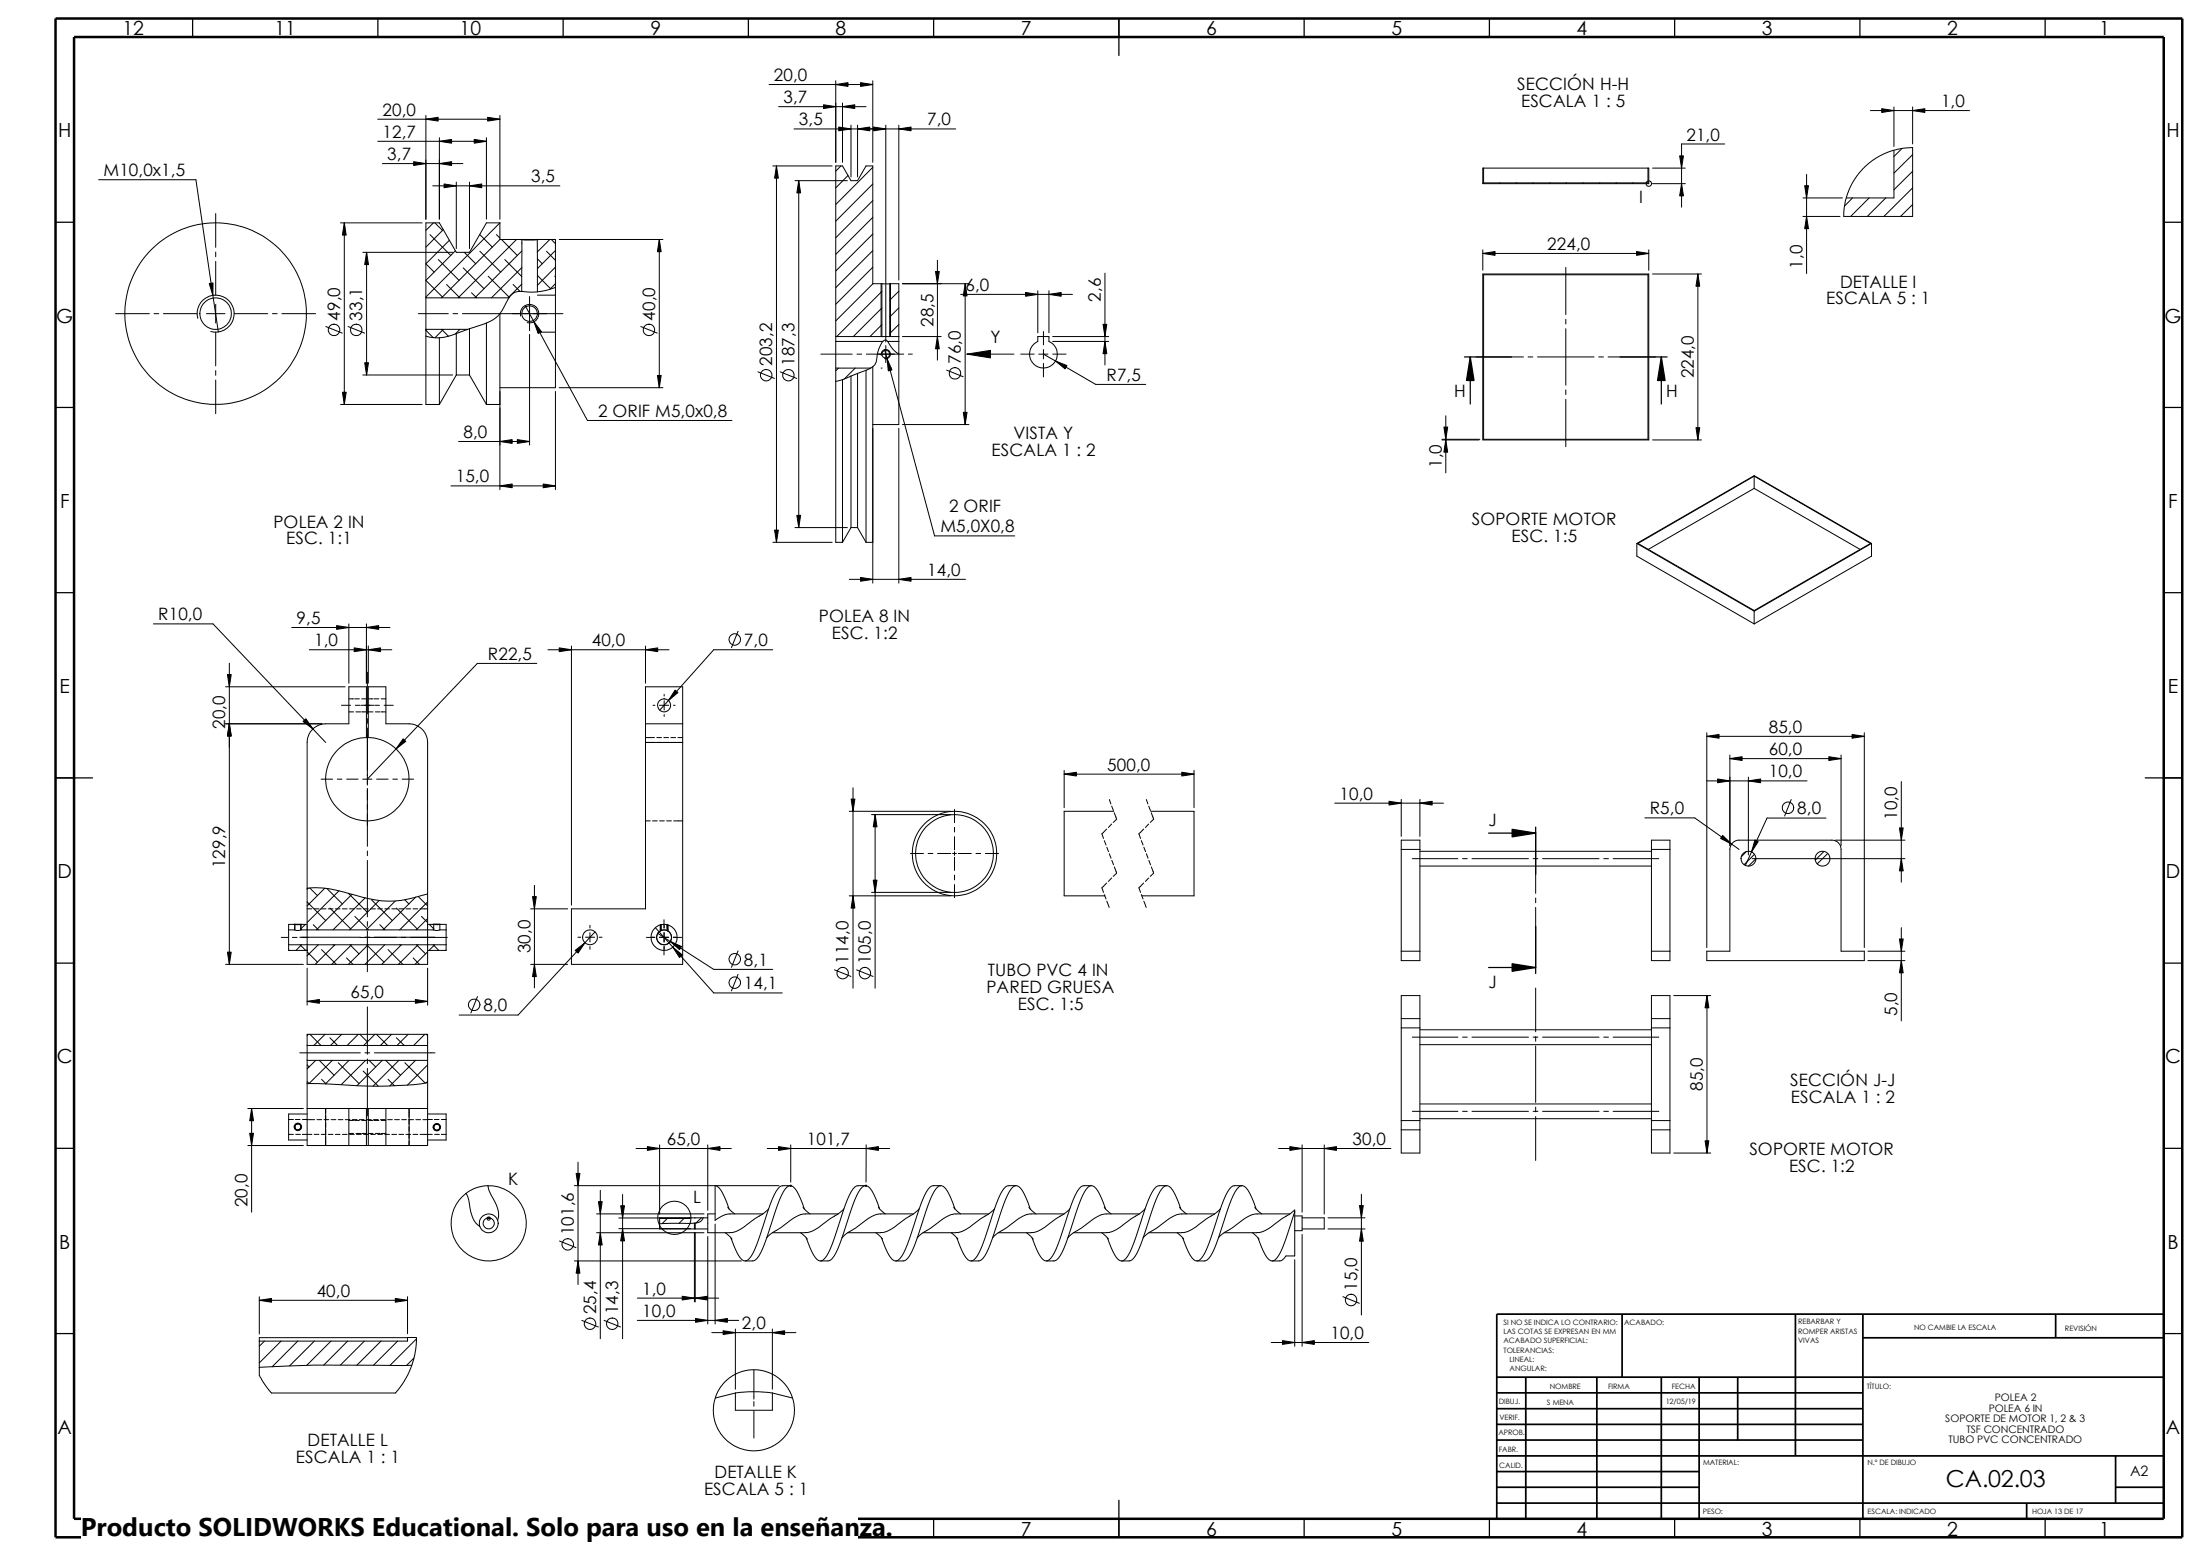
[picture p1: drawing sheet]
<svg xmlns="http://www.w3.org/2000/svg" width="594mm" height="420mm" viewBox="0 0 594 420" stroke-linecap="round" stroke-linejoin="round" font-family="sans-serif">
<g fill="none" stroke="#000" stroke-width=".34">
<path d="M52 5v5M102 5v5M152 5v5M202 5v5M252 5v5M302 5v10M352 5v5M402 5v5M452 5v5M501.9 5v5M551.9 5v5M15 60h5"/>
<path d="M583.9 60h5M395.2 96.4h12.7M396.8 96.4v12.7M437.2 96.4h12.7M448.4 96.4v12.7M15 110h5M583.9 110h5M15 160h5M583.9 160h5M15 210h10M579 210h9.9M401.7 224.9h12.7"/>
<path d="M414.4 223.3v12.7M15 260h5M414.4 250.1v12.7M583.9 260h5M401.7 261.2h12.7M15 310h5M583.9 310h5M15 360h5M583.9 360h5M52 410v5M102 410v5M152 410v5"/>
<path d="M202 410v5M252 410v5M302 405v10M352 410v5M402 410v5M452 410v5M501.9 410v5M551.9 410v5"/>
</g>
<g fill="none" stroke="#000" stroke-width=".47">
<path d="M437.8 354.7v17M484.5 354.7v38.3M502.8 354.7v55.3M554.8 354.7v6.4M583.9 354.7h-180v55.3M403.9 371.7h180M403.9 376h98.9M411.8 371.7v38.3M431 371.7v38.3M448.4 371.7v38.3M458.6 371.7v38.3M469 371.7v17"/>
<path d="M502.8 361.1h81.1M403.9 397.2h54.7M403.9 393h180M403.9 388.7h98.9M403.9 384.5h98.9M403.9 380.2h98.9M570.9 393v12.7M403.9 401.4h54.7M403.9 405.7h180M546.9 405.7v4.3M570.9 401.4h13"/>
</g>
<path d="M15 5h573.9v410h-573.9zM20 10h563.9v400h-563.9z" fill="none" stroke="#000" stroke-width=".68" stroke-linecap="butt"/>
<g fill="none" stroke="#000" stroke-width=".27">
<path d="M101.9 38.1h29.4M101.9 32.2h33M114.9 31.2v28M118.6 37.2v21.9M131.3 37.2v21.9M134.9 31.2v28M207.6 22.8h27.9M210.1 28.8h23.6M214.3 34.8h43.6M225.6 21.8v22M227.4 27.8v16M229.7 33.8v14"/>
<path d="M231.4 33.8v14M235.5 21.8v22M239.1 33.8v58.5M242.6 33.8v41.8M465.5 38.9h-11.7v17M504.8 29.8h26.7M511.1 28.9v10.6M516.2 28.9v10M26.6 48.5h26.3l6 41.1M58.2 57.7v9.1M103.2 44.2h21.7M116.8 50.2h34.3"/>
<path d="M123.1 49.1v18M126.7 49.1v18M208.6 44.8h16M209.5 44.8v101.6M214.5 48.8h14.2M215.6 48.8v93.6M226.9 44.8l-1.3 1.4M228.9 47.4l-3.3 3.3M235.5 45.2l-9.9 10M235.5 49.7l-9.9 10M235.5 54.1l-9.9 10.1M235.5 58.7l-9.9 10"/>
<path d="M400.2 45.4h44.8v4.2h-44.8zM400.4 45.4v4h44.4v-4M400.4 49.3l-.2 .2M404.8 49.4l-.2 .2M409.3 49.4l-.2 .2M413.8 49.4l-.2 .2M418.3 49.4l-.2 .2M422.8 49.4l-.2 .2M427.3 49.4l-.2 .2M431.8 49.4l-.3 .2M436.2 49.4l-.2 .2M440.7 49.4l-.2 .2"/>
<path d="M446 45.4h8.8M446 49.6h8.8M486.6 53.4h10.6M486.6 58.4h10M487.6 47.1v26.7M500 53.4l-2.2 2.2M502.7 45.6l2.9-2.5 3.2-1.7 3.4-1.1 4-.5v18.6h-18.6l.3-3.7 .7-2.5 1.6-3.3zM504.4 53.4l-5 5M508.9 53.4l-5 5M511.1 40.6v12.8h-12.8M513.3 40l-2.2 2.2M516.2 41.7l-5.1 5"/>
<path d="M516.2 46.2l-5.1 5M516.2 50.7l-7.8 7.7M516.2 55.2l-3.3 3.2M58.2 68v1.3M58.2 70.6v9.1M91.9 60.2h22M92.9 60.2v49M97.9 68.1h24.2M98.9 68.1v33.1M116 63.3l5.7 5.7M117 60.2l-2.1 2M117.3 60.2l2.1 2"/>
<path d="M118.3 70.1l5.6 5.6M119.6 62l-4.7 4.7M120.5 76.8l3.6 3.6M121.3 64.9l-6.4 6.3 2.3 2.2M122.9 67.7l-8 8 4.5 4.5M125 72.3l5.6 5.6M125.3 68.1l3.1 3.1M127.3 79l1.4 1.4M129.5 63.3l3.4 3.4M129.5 67.8l5.6 5.6M131.7 74.5l5.7 5.7M134 63.3l.9 1"/>
<path d="M134.9 60.2l-20 20M134.9 64.6l-15.7 15.8M134.9 60.2h-3.6l-4.6 7.9h-3.6l-4.5-7.9h-3.7v20.2M134.9 64.6h5.9M134.9 60.2v4.4M135.3 64.6l4.3 4.4M136.2 70.1l4.6 4.5M138.5 76.8l1.8 1.9M139.4 64.6l-15.7 15.8M140.4 64.6h5zM140.8 65.6v.1M140.8 76.7l-3.7 3.7"/>
<path d="M140.8 64.6h4.2M140.8 64.6v14.1M140.8 67.7l-12.7 12.7M140.8 72.2l-8.2 8.2M145 74.3l3.6 3.6M145 69.9l1.3 1.3M145 79.7h4.9M147.5 67.8l2.4 2.5M148.4 64.6l-3.4 3.4M148.8 64.6l1.1 1.2M149.7 74.5l.2 .3M149.9 77.6v27h-15"/>
<path d="M149.9 77.6a18 18 0 0 1-9.4 1.1l-1.1 .1-.9 .4a12.4 12.4 0 0 0-2.9 4.5l-.7 1M149.9 77.6v-13h-4.9v14.2M149.9 67.6l-4.9 4.9M149.9 72.1l-4.9 4.9M149.9 76.6l-1.5 1.5M150.9 64.6h28M177.9 64.6v40M235.5 63.2l-9.9 10M235.5 67.6l-9.9 10M235.5 72.1l-9.9 10M235.6 76.6l-10 10M237.8 76.6v14.2"/>
<path d="M238 76.6h2.1M238 78.7l-12.2 12.1M238 76.6h-2.5v-31.8h-1.8l-2.3 4h-1.7l-2.3-4h-1.8v47.4M238 76.6v14.2M240.1 76.6h2.5v15.6M240.1 76.6v14.2M240.3 76.6v14.2M242.6 78.6l-2.5 2.4M243.5 76.6h18M253 70.2v27M259.2 79.5h30.2M260.5 76.6v38"/>
<path d="M280.1 78.5v11.3M283.1 78.5v11.3M298.2 73.7v24.8M400.2 74h44.8v44.7h-44.8zM400.2 67.4v5.5M400.2 68.4h44.8M400.4 74.2h44.4v44.4h-44.4zM422.6 72.2v12.7M445 67.4v5.5M446 74h13.2M458.2 74v44.7M31.2 84.7h9.1"/>
<path d="M41.6 84.7h1.2M44.1 84.7h9.1M53.4 85.9a5 5 0 0 1 4.4-6.2 5 5 0 0 1 5.4 5.4 5 5 0 0 1-6.3 4.4M55.7 84.7h5M58.2 82.2v5M58.2 89.7v9.1M63.2 84.7h9.1M73.5 84.7h1.3M76.1 84.7h9.1M87.9 88.1l4.5 1.8M93.9 88.1l4.5 1.8M112.9 84.7h8.1"/>
<path d="M114.9 90.7v18.5h3.7M114.9 90.7l1.8 .4 1.9 .1M114.9 80.4v8.5M114.9 80.4h22.4M114.9 88.9h11.3M114.9 88.9v1.8M115.1 88.9l-.2 .3 2 1.9M118.6 91.2v18M119.2 88.9l1.8 1.9M119.6 88.9l-2.2 2.3M122.3 84.7h1.2M123.1 90v11.2"/>
<path d="M123.1 90l-2.2 .8-2.3 .4M124.1 88.9l-1.2 1.2M124.8 84.7h27.1M126.7 88.7v12.5M126.7 88.7l-3.6 1.3M131.3 87.2v22M131.3 87.2l-4.6 1.5M134.9 84.7l-1.7 1.5-1.9 1M134.9 84.7v24.5h-3.6M140.5 85.3a2.5 2.5 0 0 1 2.2-3.1 2.5 2.5 0 0 1 2.7 2.7 2.5 2.5 0 0 1-3.1 2.2M141.7 82.5l16.8 31h39M142.9 80.1v9.1"/>
<path d="M142.9 90.3v29.8M145 89.7h4.9M172.9 88.1l4.5 1.8M221.5 95.6h8.5M225.6 92.2v7.2M225.6 99.4h9.4M225.6 92.2h12.7M225.6 90.8h12.4M225.6 99.4v3.6M226.3 99.4l-.7 .7M230.8 99.4l-3 2.9M231.3 95.6h1.2"/>
<path d="M233.7 99.9v46.5M233.7 99.9l-2.3 .9M233.8 95.6h8.5M235.5 99v47.4h-1.8M235.5 99l-1.8 .9M237.8 99.4h.1M237.8 95.9a1.27 1.27 0 0 1 1.1-1.6 1.27 1.27 0 0 1 1.4 1.4 1.27 1.27 0 0 1-1.6 1.1M238 90.8h2.1M238 83.1l-7.7 7.7M238 87.6l-3.2 3.2M238.7 94.4l13.5 50.3h21.7M239.1 93.3v4.6"/>
<path d="M239.5 92.2h3.1M240.1 90.8h2.5M240.3 99.4h.1M242.6 95.6v19h-7.1M242.6 95.6a11.6 11.6 0 0 1-3.2-3.7l-.6-.1a2.01 2.01 0 0 0-1.1 1.3 12.3 12.3 0 0 0-1.2 4.6l-.4 .8-.6 .5M242.6 92.2v3.4M242.6 83.1l-2.5 2.5M242.6 87.6l-2.5 2.4M242.6 95.6h1.3M243.5 90.8h10.5M245.2 95.6h1M255.5 99.9l4.4 1.8"/>
<path d="M260.9 95.6h12.7M275.5 95.6h3.6M280.1 90.8h3v1.4a3.7 3.7 0 0 1 1.4 5.7 3.7 3.7 0 0 1-5.9 0 3.7 3.7 0 0 1 1.5-5.7zM280.3 95.6h2.5M281.6 89.5v3.6M281.6 94.4v2.5M281.6 98.1v3.6M281.6 95.6l14.1 8.2h13.5M284.1 92.2h15.1M284.1 90.8h15.1M284.1 95.6h3.6M398.4 96.4h12.7"/>
<path d="M412.4 96.4h1.3M415 96.4h15.2M422.6 86.2v1.3M422.6 88.7v15.3M431.5 96.4h1.2M434 96.4h12.8M58.2 100v1.3M58.2 102.6v9.1M91.9 109.2h22M97.9 101.2h24.2M123.1 101.2l-4.5 8M123.1 101.2h3.6"/>
<path d="M123.8 119.2h19.1M126.7 101.2l4.6 8M134.9 105.7v26.5M149.9 105.7v26.5M150.9 104.6h28M204.6 100.4l4.4 1.8M210.6 100.4l4.4 1.8M225.6 103v43.4h1.8M227.4 102.5v43.9M227.4 102.5l-1.8 .5M229.7 101.5v40.9M229.7 101.5l-2.3 1"/>
<path d="M231.4 100.8v41.6M231.4 100.8l-1.7 .7M235.5 115.6v41.8M242.6 115.6v41.8M243.5 114.6h18M389.2 118.7h10M389.2 118.6h10.2M390.2 112.2v15.4M422.6 105.2v1.3M422.6 107.8v12.8M446 118.7h13.2M121.7 131.1h28.2"/>
<path d="M473.4 128.5v3.3M473.4 131.8l28.6 16.5M473.4 131.8l-28.6 16.5M208.6 146.4h16M214.5 142.4h14.2M229.2 156.4h31.4M229.7 142.4l-2.3 4M229.7 142.4h1.7M231.4 142.4l2.3 4M441.7 146.7v3.4l31.7 18.3M441.7 146.7l31.7 18.3M441.7 146.7l31.7-18.3 31.7 18.3"/>
<path d="M442 146.7l31.4-18.2 31.4 18.2-31.4 18.1zM505.1 146.7l-31.7 18.3M505.1 146.7v3.4l-31.7 18.3M41.4 168.4h16.1l30.4 32M61.9 179v81.3M78.7 169.4h26.5M83.5 175.4h22.2M94.1 168.4v16M98.9 168.4v16M99.4 174.4v10M144.9 179.1h-16.1l-29.7 31.2M147.9 175.4h32.7"/>
<path d="M154.2 174.4v69.9M174.2 174.4v10M199.2 170.4l-1.8 4.4M208.5 175.4h-15.9l-14.5 16.3M473.4 165v3.4M60.9 195.4h26M60.9 185.4h32.2M92.2 190.4h2.4M94.1 188.6h1.3M94.1 192.2h1.3M95.7 188.6h1.3M95.9 190.4h1.3"/>
<path d="M96.1 192.2h1.2M97.4 190.4h3.5M97.6 188.6h1.3M97.6 192.2h1.3M99.1 181.4v11.3M99.1 194v1.2M99.1 196.5v15.4M99.4 188.6h1.3M99.4 192.2h1.3M101 188.6h1.2M101.1 190.4h1.3M101.3 192.2h1.3"/>
<path d="M102.9 188.6h1.2M102.9 192.2h1.2M103.7 190.4h2.4M174.2 195.4v5M174.2 195.4h10M174.2 195.4v-10h10v10M174.2 199.1h2.4M176.2 190.4h.5M177.2 199.1h1.3M178 190.4h2.5M179.2 199.1h1.2M179.2 187.4v.5"/>
<path d="M179.2 189.1v2.5M179.2 192.9v.5M181.1 199.1h1.2M181.7 190.4h.5M183 199.1h1.2M184.2 195.4v5M460.6 197.8v58M460.6 198.8h42.5M503.1 197.8v58M86.7 210.3h3M91 210.3h1.3M93.6 210.3h3"/>
<path d="M97.9 210.3h2.5M99.1 212.8v15.6M101.6 210.3h3.1M106 210.3h1.3M108.5 210.3h3.1M174.2 200.4v44.9h-20v15h30v-59.9M174.2 200.4h10M229.2 219h27.4M230.2 212.6v54.1M235.2 219.9h21.4M236.2 219.9v46.8M257.6 218.5v3.5"/>
<path d="M287.2 207.9v10.1M287.2 209h35M299.4 215.8l.4 1.2M300 217.6l.5 1.2M300.6 219h-13.4v22.8h11M300.7 219.4l.6 1.7M309.4 215.8l.4 1.2M310 217.6l.5 1.2M310.6 219h11.6v22.8h-14M310.7 219.4l.6 1.7M322.2 207.9v10.1M360.2 216.8h29.4"/>
<path d="M378.2 215.8v10M383.2 215.8v10M460.5 210.8h27.2M466.9 203.8v24.5M466.9 204.8h30M471.8 209.8v21M483.4 215.8l-1.8 4.5M496.9 203.8v24.5M513.1 210.9v27.2M82.9 239.8a25.4 25.4 0 0 1 11.4 1.4 30.5 30.5 0 0 0 15.7 1.5l5.4-1.4M83.2 239.7l-.3 .3M83.6 239.7l2.1 2.1"/>
<path d="M87.7 239.7l-4.8 4.8M88.2 239.8l4.2 4.2M99.1 229.7v1.3M99.1 232.2v15.3M144.2 239v27.7M174.2 221.6h1.3M176.1 221.6h1.3M178 221.6h1.3M179.9 221.6h1.3M181.8 221.6h2.4M245.7 230.4h3.5M250.5 230.4h1.3"/>
<path d="M253 230.4h3.6M257.1 230.4h1M257.6 223.3v1.3M257.6 225.8v3.6M257.6 229.9v1M257.6 231.4v3.6M257.6 236.2v1.3M257.6 238.8v3.5M258.6 230.4h3.5M263.4 230.4h1.3M265.9 230.4h3.6M297.4 225.1l.4 1.2"/>
<path d="M297.4 239.7l.4 1.2M298 226.9l.5 1.2M298.7 223.8l-1.4 1.3M298.7 238.3l-1.4 1.3M298.7 228.7l.5 1.2M299.4 230.5l.4 1.1M300 222.4l-.9 1M300 237l-.9 .9M300.1 232.2l.4 1.2M300.7 234l.6 1.6M301.4 221.1l-1 .9M301.4 235.7l-1 .9"/>
<path d="M307.4 225.1l.4 1.2M307.4 239.7l.4 1.2M308 226.9l.5 1.2M308.7 223.8l-1.4 1.3M308.7 238.3l-1.4 1.3M308.7 228.7l.5 1.2M309.4 230.5l.4 1.1M310 222.4l-.9 1M310 237l-.9 .9M310 232.2l.5 1.2M310.7 234l.6 1.6M311.4 221.1l-1 .9"/>
<path d="M311.4 235.7l-1 .9M378.2 229.3v-2.5h5v2.5M378.2 229.3v30h5v-30M378.2 229.3h5M381.2 231.8h12.2M383.2 233.8h62.5M383.2 229.8h62.5M394.7 231.8h1.3M397.3 231.8h15.2M413.8 231.8h1.2M414.4 224.8v16.3M416.3 231.8h15.2"/>
<path d="M432.8 231.8h1.3M435.4 231.8h12.3M443.9 220.8h13.5l11.9 8.5M445.7 229.3v-2.5h5v2.5M445.7 229.3v30h5v-30M445.7 229.3h5M467.5 227.6l.5-.4 1-.4h25.4a2.44 2.44 0 0 1 2.5 2.5v27.5h6.2v2.5h-42.5v-2.5h6.3v-27.5l.2-1.1zM471.3 229.8l-1.4 1.5M472.9 231.8h41.2M473.5 230.6l-2.8 2.8M473.9 231.8l-2 2M492.3 229.8l-2.4 2.4"/>
<path d="M492.8 220.8h-15.9l-5.9 12.8M493.3 230.4l-2.9 2.8M495.3 226.8h18.8M75.9 253h1.7M77.9 251v4M77.9 256.4l.1 .1M77.9 251h1.6M77.9 255h42.5M77.9 255v1.5h5M78.9 253h1.3M79.4 249.5h2zM79.5 251l.6 .2 1.1-.2"/>
<path d="M79.5 249.5v1.5M79.6 249.5h1.6M79.6 249.5l-.1 1.5M79.6 249.5h-1.7v1.5M80.9 253h39.8M81 255l1.5 1.5M81.2 249.5h1.7v-49.1a5.1 5.1 0 0 1 5-5h6.2v-10h4.8v13.7a11.2 11.2 0 0 0-9.5 16.8 11.2 11.2 0 0 0 19.3 .6 11.2 11.2 0 0 0-8.5-17.4h-.8v-13.7h4.7v10h6.3a5.1 5.1 0 0 1 5 5v50.4M81.2 249.5v1.5M81.2 250.8l.2 .2M81.2 251h35.9M81.4 255l-1.5 1.5M82.4 249.5l-1.2 1.2"/>
<path d="M82.9 249.7v5.3M82.9 245.3h1.3M82.9 243.5l5 5M82.9 256.9l2.8 2.8M84.5 249.6l1.4 1.4M84.8 245.3h1.3M85.9 255l-3 3M86.7 245.3h1.3M86.8 256.3l4 4M88.6 245.3h1.3M89 245.1l5.7 5.6M90 255l.2 .2"/>
<path d="M90.4 255l-5.4 5.3M90.5 245.3h1.3M91.5 240.5l-8.6 8.5M92.4 245.3h1.3M93.5 258.6l1.7 1.7M94 241.1l5.1 5.2M94.3 245.3h1.3M94.4 255l2.5 2.5M94.9 255l-5.4 5.3M95 241.4l-9.6 9.6M95.8 247.4l3.6 3.6M96.2 245.3h1.3"/>
<path d="M98.1 245.3h1.3M98.6 242.4l-8.7 8.6M98.9 255l4.7 4.7M99.1 248.8v1.2M99.1 251.3v11M99.4 255l-5.4 5.3M100 245.3h1.3M100.2 242.9l5.7 5.6M101.9 245.3h1.3M102.3 243.1l-7.9 7.9M102.5 249.6l1.4 1.4M103.8 245.3h1.3"/>
<path d="M103.8 255l-5.3 5.3M104.7 256.3l4 4M105.7 245.3h1.3M106.7 243.2l-7.9 7.8M107 245.1l5.6 5.6M107.7 245.3h1.2M107.9 255l.2 .2M108.3 255l-5.3 5.3M109.2 242.9l1.2 1.1M109.6 245.3h1.2M111.5 245.3h1.2M111.5 258.6l1.7 1.7"/>
<path d="M112.2 242.1l-8.8 8.9M112.4 255l2.5 2.5M112.8 255l-5.3 5.3M112.9 242l2.5 2.5M113.4 245.3h2M113.7 247.4l1.7 1.6M115.4 251v5.3M115.4 243.5l-7.5 7.5M115.4 247.9l-3 3.1M115.4 256.9l-3.4 3.4M115.4 249.5h1.7M115.9 249.5l1.2 1.2"/>
<path d="M116.9 249.5h2zM116.9 255l1.5 1.5M117.1 251l.5 .2 1.1-.2M117.1 249.5v1.5M117.1 249.5h1.6M117.1 250.8l-.3 .2M117.3 255l-1.5 1.5M118.7 249.5v1.5M118.7 251h1.7M118.7 249.5h1.7v1.5M120.4 251v4M120.4 255v1.5h-5v3.8h-32.5v-5"/>
<path d="M120.4 256.4l-.1 .1M143.2 245.3h10M156 253h.7M158 253h2.5M159.2 249.8v.7M159.2 251.8v2.5M159.2 255.5v.7M160.6 251.5l-20.8 22.5h-15.9M161.7 253h.8M176.7 253h-2.2M176.9 250.4l15.7 17.6h18.5M177.5 251.9l15.1 9.8h15.9"/>
<path d="M178 253h2.5M178.2 249.6v1.7M178.3 249.6v1.6M178.4 249.6v1.6M179.2 248.2v2.3M179.2 251.8v2.5M179.2 255.5v2.3M179.2 249.8v.7M179.2 255.5v.7M180 249.6l.1 1.6zM180.2 249.6v1.6M180.3 249.7v1.6"/>
<path d="M181.7 253h2.3M199.2 256.7l-1.8 4.4M229.2 241.8h27.4M235.2 240.9h21.4M298 241.5l.5 1.2M298.7 243.2l.6 1.7M308 241.5l.5 1.2M308.7 243.2l.6 1.7M378.2 256.8h5M414.4 242.4v1.3M414.4 244.9v16.4M445.7 256.8h5"/>
<path d="M504.1 259.3h10M504.1 256.8h10M513.1 250.4v25.1M60.9 260.3h21M82.9 261.3v10M82.9 270.3h32.5M83.2 279.2l-.3 .3M83.7 279.2l2.9 3M87.7 279.2l-3 3M92.2 279.2l-3 3M96.7 279.2l-3 3M97.1 279.2l2 2"/>
<path d="M99.1 271.8v12.8M101.2 279.2l-3 3M101.6 279.2l3 3M105.7 279.2l-3 3M110.2 279.2l-3.1 3M114.6 279.2l-3 3M115.1 279.2l.3 .3M115.4 261.3v10M128.9 269l-1.8 4.4M143.2 260.3h10M199.2 263l-1.8 4.5M225.2 261.8l4.5 1.8"/>
<path d="M231.2 261.8l4.4 1.8M378.2 275v2.5M378.2 275v-6.3h5v6.3M378.2 277.5v25M378.2 277.5h5M378.2 275h5M381.2 280h12.2M383.2 275v2.5M383.2 277.5v25M383.2 278h62.5M394.7 280h1.3M397.3 280h15.2"/>
<path d="M413.8 280h1.2M414.4 266.7v11.8M414.4 279.8v1.3M416.3 280h15.2M432.8 280h1.3M435.4 280h12.3M445.7 275v2.5M445.7 275v-6.3h5v6.3M445.7 277.5v25M445.7 277.5h5M445.7 275h5M450.7 275v2.5"/>
<path d="M450.7 277.5v25M451.7 268.7h10M460.7 268.7v42.5M66.9 299.2h15M67.9 299.2v28M80.9 284.2h16.3M82.9 286.2v23h5M82.9 299.2h5M82.9 282.2v4M82.9 282.2v-3h32.5v3M82.9 291.9l.5 .6M82.9 287.4l.5 .6"/>
<path d="M82.9 286.2h32.5M82.9 282.2h32.5M85.2 286.2l-2.3 2.3M86.1 286.2l4.1 4M86.8 291.3l1.2 1.3M87.9 299.2v10M87.9 299.2h22.5M89 280.1l2.1 2.1M89.7 286.2l-6.3 6.3M91.3 286.9l5.6 5.6M94.1 299.2v10M94.2 286.2l-6.4 6.4"/>
<path d="M98 289.1l4.1 4.1M98.5 284.2h1.3M98.7 286.2l-6.6 6.6M98.9 299.2v10M99.1 285.8v1.3M99.1 288.4v12.8M99.4 299.2v10M99.6 286.2l1.8 1.8M101 284.2h16.4M103.2 286.2l-6.9 6.9M104.1 286.2l4 4M104.1 299.2v10"/>
<path d="M104.7 291.3l1.8 1.8M107 280.1l2.1 2.1M107.7 286.2l-7 7M109.3 286.9l5.5 5.5M110.4 299.2h5M110.4 299.2v10M112.1 286.2l-6.9 6.9M115.4 286.2v23h-5M115.4 292.2a107.1 107.1 0 0 1-25.1 .5l-7.4-.2M115.4 282.2v4M115.4 287.4l-5.5 5.5M115.4 291.9l-.4 .4"/>
<path d="M381.2 300h12.2M383.2 282h62.5M383.2 298h62.5M394.7 300h1.3M397.3 300h15.2M413.8 300h1.2M414.4 282.3v15.3M414.4 298.8v1.3M416.3 300h15.2M432.8 300h1.3M435.4 300h12.3M66.9 309.2h15"/>
<path d="M77.9 306.2h1.3M77.9 302.2h1.3M79.5 304.2h.1M79.6 304.2l.2 .5 .5 .3M79.7 302.2h1.3M79.8 306.2h1.3M80.4 303.4l-.7 .3-.1 .5M80.4 303.4l.5 .2 .3 .6M81.2 304.2l-.3 .6-.5 .2M81.2 304.2h.1M81.6 306.2h2.6M81.6 302.2h3.3"/>
<path d="M82.9 300.7h-5v7h5M84.8 306.2h1.3M85.6 302.2h1.2M86.7 306.2h1.3M87.5 302.2h1.2M87.9 309.2h22.5M88.6 306.2h1.3M89.4 302.2h1.2M90.5 306.2h1.3M91.3 302.2h1.2M92.4 306.2h1.3M93.2 302.2h1.2"/>
<path d="M94.1 302.4h1.3M94.1 305.9h1.3M94.3 306.2h1.3M95.1 302.2h1.3M95.7 302.4h1.3M96.1 305.9h1.2M96.2 306.2h1.3M97 302.2h1.3M97.6 302.4h1.3M97.6 305.9h1.3M98.1 306.2h1.3M98.9 302.2h1.3"/>
<path d="M99.4 302.4h1.3M99.4 305.9h1.3M100 306.2h1.3M100.8 302.2h1.3M101 302.4h1.2M101.3 305.9h1.3M101.9 306.2h1.3M102.7 302.2h1.3M102.9 302.4h1.2M102.9 305.9h1.2M103.8 306.2h1.3M104.6 302.2h1.3"/>
<path d="M105.7 306.2h1.3M106.5 302.2h1.3M107.7 306.2h1.2M108.4 302.2h1.3M109.6 306.2h1.2M110.3 302.2h1.3M111.5 306.2h1.2M112.2 302.2h1.3M113.4 306.2h3.3M115.4 300.7h5v7h-5M116.7 302.2h-2.6M117.1 304.3a.8 .8 0 0 0 .5 .7 .8 .8 0 0 0 .8-.2l.3-.5"/>
<path d="M117.2 302.2h1.3M117.3 306.2h1.3M117.9 303.4l-.5 .2-.3 .6M117.9 303.4l.5 .2 .3 .7M118.7 304.3h.1M119.1 306.2h1.3M119.1 302.2h1.3M156 313.7v33M171.7 310h25.7M178 309v18.7M191 309v17.7M207.1 310h33"/>
<path d="M213.3 319.9l.3 .3M213.4 309v10.1M213.4 319.9v.3M213.5 319.9l-.3 .3M233.6 319.9l.3 .3M233.7 319.9v.3M233.8 309l-.1 10.1M233.8 319.9l-.2 .3M345.1 310h30.3M351.4 309v18.2M357.4 309v18.7M378.2 302.5v2.5"/>
<path d="M378.2 305v6.2h5v-6.2M378.2 302.5h5M378.2 305h5M383.2 302.5v2.5M383.2 302h62.5M414.4 301.4v11.8M445.7 302.5v2.5M445.7 305v6.2h5v-6.2M445.7 302.5h5M445.7 305h5M450.7 302.5v2.5M451.7 311.2h10"/>
<path d="M125.8 322.1l.5 1 .4 1.7a8.2 8.2 0 0 0 2.7 6.2h.1M125.8 322.1a9.8 9.8 0 0 1 5.9-2.1 16 16 0 0 0 2.2 5.2 5.1 5.1 0 0 1 .4 4.2M131.7 328.7a1.49 1.49 0 0 0-1.1 2.3 1.49 1.49 0 0 0 2.5 0 1.49 1.49 0 0 0-1-2.3M131.7 328.7h.4M131.7 320.1a10.1 10.1 0 0 1 9.9 13.1 10.1 10.1 0 0 1-15.6 5.3 10.1 10.1 0 0 1-.2-16.4M131.7 328.7v.2h.4v-.2M151 335l4.4 1.8M155 320h55.2M161 327.7h29M161 332.7h29M162 321.3v40.1M167 331.6h19.4"/>
<path d="M167 328.8h19.4M168 322.4v39M180.1 328.9l-1.4 1.4M184.6 328.9l-1.3 1.3M186 328.7v.2h-8M187.4 330.2v1.5h-9.4v-1.4M187.4 330.2l-9.4 .1M187.4 328.7h-9.4v1.6M187.4 331.6h.2M187.4 328.8h.2M187.4 330.2h.2M187.4 332.7v18.7"/>
<path d="M187.6 330.2v1.5h3.4M187.6 328.7h3.4M187.6 332.7v18.7M189.3 328.7l-1.5 1.4M189.8 328.7a2.16 2.16 0 0 1-2.2 1.5M191 333.8v23.6M193 327.7h-2v5h6M193 330.4v27M195.7 332.7l1.4 1.1 .4 .7M196.4 325.8l1.9 1.9M196.7 326.3l-1-2.9a5.7 5.7 0 0 0-2.6-3.4l-.1 9.4a7.2 7.2 0 0 1 4-1.7M197 327.7h8.9"/>
<path d="M204.9 328.3l-3.2 2.2a8.1 8.1 0 0 1-4.7 2.2M207.4 326.3l-1.7 1.5-.8 .5M208.4 332.7h8.9M211.2 320.1a2.26 2.26 0 0 0-1.8 1.6 128.6 128.6 0 0 0-5.1 14l-.5 1.3a5.8 5.8 0 0 1-2.5 3.4 2.35 2.35 0 0 1-2.1-1.7l-1.9-4.6M211.2 320h2.4M216 332.7l1.4 1.1 .4 .7M216.7 325.8l1.9 1.9M217 326.3l-1-2.9a5.7 5.7 0 0 0-2.6-3.4 2.35 2.35 0 0 0-2 1.7 128.6 128.6 0 0 0-5.1 14l-.5 1.3a5.8 5.8 0 0 1-2.5 3.4l-.2-.1M217.3 327.7a8.2 8.2 0 0 0-4.9 2.4l-1.7 1.3a12.1 12.1 0 0 0-3.8 2.7M217.3 327.7h8.9M225.2 328.3l-3.2 2.2a8.1 8.1 0 0 1-4.7 2.2M227.8 326.3l-1.7 1.5-.9 .5"/>
<path d="M228.8 332.7h8.8M231.6 320.1a2.26 2.26 0 0 0-1.9 1.6 128.6 128.6 0 0 0-5.1 14l-.5 1.3a5.8 5.8 0 0 1-2.5 3.4 2.35 2.35 0 0 1-2.1-1.7l-1.9-4.6M231.6 320h2.3M236.3 332.7l1.9 1.8M237.1 325.8l1.8 1.9M237.4 326.3l-1.1-2.9a5.7 5.7 0 0 0-2.5-3.4 2.35 2.35 0 0 0-2.1 1.7 128.6 128.6 0 0 0-5 14l-.6 1.3a5.8 5.8 0 0 1-2.5 3.4l-.2-.1M237.7 327.7a8.2 8.2 0 0 0-5 2.4l-1.7 1.3a12.1 12.1 0 0 0-3.8 2.7M237.7 327.7h8.8M245.5 328.3l-3.1 2.2a8.1 8.1 0 0 1-4.8 2.2M248.1 326.3l-1.7 1.5-.9 .5M249.1 332.7h8.8M251.9 320.1a2.26 2.26 0 0 0-1.9 1.6 128.6 128.6 0 0 0-5.1 14l-.5 1.3a5.8 5.8 0 0 1-2.5 3.4 2.35 2.35 0 0 1-2-1.7l-2-4.6"/>
<path d="M251.9 320h2M256.7 332.7l1.8 1.8M257.4 325.8l1.8 1.9M257.7 326.3l-1.1-2.9a5.7 5.7 0 0 0-2.5-3.4 2.35 2.35 0 0 0-2 1.7 128.6 128.6 0 0 0-5.1 14l-.5 1.3a5.8 5.8 0 0 1-2.6 3.4l-.1-.1M258 327.7a8.2 8.2 0 0 0-4.9 2.4l-1.8 1.3a12.1 12.1 0 0 0-3.8 2.7M258 327.7h8.8M265.9 328.3l-3.2 2.2a8.1 8.1 0 0 1-4.8 2.2M268.4 326.3l-1.7 1.5-.9 .5M269.4 332.7h8.9M272.2 320.1a2.26 2.26 0 0 0-1.9 1.6 128.6 128.6 0 0 0-5 14l-.5 1.3a5.8 5.8 0 0 1-2.6 3.4 2.35 2.35 0 0 1-2-1.7l-2-4.6M272.2 320h2M277 332.7l1.8 1.8"/>
<path d="M277.7 325.8l1.9 1.9M278 326.3l-1.1-2.9a5.7 5.7 0 0 0-2.5-3.4 2.35 2.35 0 0 0-2 1.7 128.6 128.6 0 0 0-5.1 14l-.5 1.3a5.8 5.8 0 0 1-2.6 3.4l-.1-.1M278.3 327.7a8.2 8.2 0 0 0-4.9 2.4l-1.8 1.3a12.1 12.1 0 0 0-3.8 2.7M278.3 327.7h8.8M286.2 328.3l-3.2 2.2a8.1 8.1 0 0 1-4.7 2.2M288.7 326.3l-1.7 1.5-.9 .5M289.7 332.7h8.9M292.5 320.1a2.26 2.26 0 0 0-1.8 1.6 128.6 128.6 0 0 0-5.1 14l-.5 1.3a5.8 5.8 0 0 1-2.6 3.4 2.35 2.35 0 0 1-2-1.7l-1.9-4.6M292.5 320h2.1M297.3 332.7l1.8 1.8M298 325.8l1.9 1.9M298.3 326.3l-1-2.9a5.7 5.7 0 0 0-2.6-3.4 2.35 2.35 0 0 0-2 1.7 128.6 128.6 0 0 0-5.1 14l-.5 1.3a5.8 5.8 0 0 1-2.5 3.4l-.2-.1"/>
<path d="M298.6 327.7a8.2 8.2 0 0 0-4.9 2.4l-1.8 1.3a12.1 12.1 0 0 0-3.7 2.7M298.6 327.7h8.9M306.5 328.3l-3.2 2.2a8.1 8.1 0 0 1-4.7 2.2M309 326.3l-1.7 1.5-.8 .5M310 332.7h8.9M312.8 320.1a2.26 2.26 0 0 0-1.8 1.6 128.6 128.6 0 0 0-5.1 14l-.5 1.3a5.8 5.8 0 0 1-2.5 3.4 2.35 2.35 0 0 1-2.1-1.7l-1.9-4.6M312.8 320h2.1M317.6 332.7l1.8 1.8M318.3 325.8l1.9 1.9M318.6 326.3l-1-2.9a5.7 5.7 0 0 0-2.6-3.4 2.35 2.35 0 0 0-2 1.7 128.6 128.6 0 0 0-5.1 14l-.5 1.3a5.8 5.8 0 0 1-2.5 3.4l-.2-.1M318.9 327.7a8.2 8.2 0 0 0-4.9 2.4l-1.7 1.3a12.1 12.1 0 0 0-3.8 2.7M318.9 327.7h8.9"/>
<path d="M326.8 328.3l-3.2 2.2a8.1 8.1 0 0 1-4.7 2.2M329.4 326.3l-1.7 1.5-.9 .5M330.4 332.7h8.8M333.2 320.1a2.26 2.26 0 0 0-1.9 1.6 128.6 128.6 0 0 0-5.1 14l-.5 1.3a5.8 5.8 0 0 1-2.5 3.4 2.35 2.35 0 0 1-2.1-1.7l-1.9-4.6M333.2 320h2M337.9 332.7l1.9 1.8M338.7 325.8l1.8 1.9M339 326.3l-1.1-2.9a5.7 5.7 0 0 0-2.5-3.4 2.35 2.35 0 0 0-2.1 1.7 128.6 128.6 0 0 0-5 14l-.6 1.3a5.8 5.8 0 0 1-2.5 3.4l-.2-.1M339.3 327.7a8.2 8.2 0 0 0-5 2.4l-1.7 1.3a12.1 12.1 0 0 0-3.8 2.7M339.3 327.7h8.8M347.1 328.3l-3.1 2.2a8.1 8.1 0 0 1-4.8 2.2M349.4 326.6l-1.4 1.2-.9 .5"/>
<path d="M349.4 327.1v11.9h-2.4a1.9 1.9 0 0 1-1.6 1.3M349.4 327.1l-.3 1a59.7 59.7 0 0 1-4.1 10.9 1.71 1.71 0 0 1-2.5 1 16 16 0 0 1-3-5.9M349.4 326.6v.5M349.4 328.2h2v4h-2M351.4 328.7h6v3h-6M351.4 333.2v30.2M358.4 328.7h10M358.4 331.7h10M367.4 322.4v32.6M70 350v10.1M70 351h40M110 350v10"/>
<path d="M155 340.4h45.1M157 356.4l4.5 1.8M163 356.4l4.5 1.8M172 350.4h22M172 356.4h27.3M192.1 359.7h22.7M198.5 358.7v16.3M201.1 340.4h2M208.4 358.7v16.3M221.4 340.4h2M241.7 340.4h2.1M262 340.4h2.1"/>
<path d="M282.4 340.4h2M302.7 340.4h2M323 340.4h2M343.3 340.4h2.1M349.4 340v23.4M362.4 350l4.5 1.8M70 361.1h42.4v1.1l-.4 3.3-1.1 3.8-1.8 3.6-2.4 3.1h-33.4l-1.7-2-1.6-2.8zM71.4 362l-1.4 1.4M75.9 362l-5.9 5.9M80.3 362l-6.9 6.9M84.8 362l-6.7 6.7M89.3 362l-6.5 6.5"/>
<path d="M93.8 362l-6.4 6.5M98.3 362l-6.4 6.5M102.8 362l-6.5 6.5M107.3 362l-6.5 6.5M110 361v1h-40M111.1 368.5l-2.1 .1a435.7 435.7 0 0 0-39 .5M111.7 366.6l-1.9 1.9M112.4 361.4l-7.1 7.1M198.5 376a37 37 0 0 1 9.9 0M198.5 376l-5.5 1.4M198.5 376v4.7h9.9v-4.7M203.5 369.7v8"/>
<path d="M203.5 378.3v1.3M208.4 376l5.5 1.4M343.1 362.4h26.3M203.5 380.8v7.4"/>
<circle cx="445" cy="49.6" r=".74"/>
<circle cx="58.2" cy="84.7" r="24.5"/>
<circle cx="58.2" cy="84.7" r="4.3"/>
<circle cx="90.1" cy="89" r="1.55"/>
<circle cx="96.1" cy="89.1" r="1.56"/>
<circle cx="142.9" cy="84.6" r="2.1"/>
<circle cx="175.1" cy="89.1" r="1.56"/>
<circle cx="239.1" cy="95.6" r="1.04"/>
<circle cx="206.8" cy="101.3" r="1.55"/>
<circle cx="212.8" cy="101.3" r="1.56"/>
<circle cx="257.7" cy="100.8" r="1.56"/>
<circle cx="198.3" cy="172.6" r="1.55"/>
<circle cx="179.2" cy="190.4" r="1.74"/>
<circle cx="482.5" cy="218" r="1.55"/>
<circle cx="257.6" cy="230.4" r="10.5"/>
<circle cx="257.6" cy="230.4" r="11.4"/>
<circle cx="471.9" cy="231.8" r="2"/>
<circle cx="491.9" cy="231.8" r="1.99"/>
<circle cx="159.2" cy="253" r="2"/>
<circle cx="179.2" cy="253" r="3.5"/>
<circle cx="179.2" cy="253" r="2.02"/>
<circle cx="179.2" cy="253" r="2.01"/>
<circle cx="198.3" cy="258.9" r="1.56"/>
<circle cx="128" cy="271.2" r="1.57"/>
<circle cx="198.3" cy="265.2" r="1.55"/>
<circle cx="227.4" cy="262.7" r="1.56"/>
<circle cx="233.4" cy="262.7" r="1.56"/>
<circle cx="80.4" cy="304.2" r="1.01"/>
<circle cx="80.4" cy="304.2" r=".83"/>
<circle cx="117.9" cy="304.2" r="1"/>
<circle cx="117.9" cy="304.3" r=".83"/>
<circle cx="131.9" cy="328.9" r=".44"/>
<circle cx="131.9" cy="330.2" r="2.54"/>
<circle cx="153.2" cy="335.9" r="1.55"/>
<circle cx="182" cy="328.7" r="4.5"/>
<circle cx="159.2" cy="357.3" r="1.55"/>
<circle cx="165.2" cy="357.3" r="1.56"/>
<circle cx="364.6" cy="350.9" r="1.56"/>
<circle cx="203.5" cy="380.7" r="11"/>
</g>
<g fill="#000" stroke="#000" stroke-width=".27">
<path d="M114.9 32.2l3.3-.5v1zM118.6 38.1l3.3-.5v1.1zM128 37.6l3.3 .5-3.3 .6zM131.6 31.7l3.3 .5-3.3 .5zM222.2 28.3l3.4 .5-3.4 .5zM225.6 22.8l3.3-.5v1zM227.4 28.8l3.3-.5v1zM226.4 34.3l3.3 .5-3.3 .5zM231.4 34.8l3.3-.5v1zM232.2 22.3l3.3 .5-3.3 .5zM235.8 34.3l3.3 .5-3.3 .5zM242.6 34.8l3.3-.5v1z"/>
<path d="M507.8 29.3l3.3 .5-3.3 .6zM516.2 29.8l3.3-.5v1.1zM111.6 43.6l3.3 .6-3.3 .5zM118.6 44.2l3.3-.6v1.1zM119.8 49.7l3.3 .5-3.3 .5zM126.7 50.2l3.3-.5v1zM209.5 44.8l.6 3.3h-1.1zM215.6 48.8l.5 3.3h-1zM453.8 49.6l.5 3.3h-1zM453.3 42.1h1l-.5 3.3zM487.6 58.4l.5 3.3h-1.1zM487 50.1h1.1l-.5 3.3z"/>
<path d="M56.5 76.5l1-.1-.1 3.3zM92.9 60.2l.5 3.3h-1zM98.9 68.1l.5 3.3h-1zM177.9 64.6l.5 3.3h-1zM252.5 73.3h1l-.5 3.3zM260.5 76.6l.5 3.3h-1zM276.8 79l3.3 .5-3.3 .5zM283.1 79.5l3.3-.5v1zM400.2 68.4l3.3-.5v1zM441.7 67.9l3.3 .5-3.3 .5zM458.2 74l.5 3.3h-1zM144.1 86.9l2 2.6-.9 .5z"/>
<path d="M239.4 96.8l1.3 3.1-1 .2zM253 90.8l.5 3.3h-1zM260.9 95.6l6.4-1v2zM284.9 97.5l3.1 1.2-.6 .9zM298.2 92.2l.5 3.3h-1zM297.7 87.5h1l-.5 3.3zM92.4 105.9h1l-.5 3.3zM98.4 97.9h1l-.5 3.3zM134.9 119.2l3.3-.5v1zM139.6 118.7l3.3 .5-3.3 .5zM177.4 101.3h1l-.5 3.3zM260 111.3h1l-.5 3.3z"/>
<path d="M390.2 118.7l.5 3.3h-1zM389.7 115.3h1l-.5 3.3zM457.7 115.4h1l-.5 3.3zM134.9 131.1l3.3-.5v1.1zM146.6 130.6l3.3 .5-3.3 .6zM209 143.1h1.1l-.6 3.3zM215.1 139.1h1l-.5 3.3zM232.2 155.9l3.3 .5-3.3 .5zM242.6 156.4l3.3-.5v1zM90.8 168.9l3.3 .5-3.3 .5zM98.9 169.4l3.3-.5v1zM95.6 174.9l3.3 .5-3.3 .5z"/>
<path d="M99.4 175.4l3.3-.5v1zM150.9 174.9l3.3 .5-3.3 .5zM174.2 175.4l3.3-.5v1zM61.4 182.1h1l-.5 3.3zM61.9 195.4l.5 3.3h-1zM81.8 194.7l.7-.7 2 2.8zM182.2 186.3l.8 .6-2.6 2.2zM460.6 198.8l3.3-.6v1.1zM499.8 198.2l3.3 .6-3.3 .5zM108.8 199.4l.7 .7-2.6 2zM229.7 215.7h1l-.5 3.3zM236.2 219.9l.5 3.3h-1z"/>
<path d="M287.2 209l3.3-.6v1.1zM318.9 208.4l3.3 .6-3.3 .5zM374.9 216.3l3.3 .5-3.3 .5zM383.2 216.8l3.3-.5v1zM466.9 204.8l3.3-.5v1zM463.5 210.3l3.4 .5-3.4 .5zM471.8 210.8l3.3-.5v1zM493.6 204.3l3.3 .5-3.3 .5zM464.9 225.5l2.4 2.3-2.9-1.5zM473.6 226.7l.9 .5-1.8 2.8zM512.6 223.5h1l-.5 3.3zM513.1 231.8l.5 3.3h-1z"/>
<path d="M143.7 242h1l-.5 3.3zM155.2 256.5l2.7-2-1.9 2.8zM180.9 254.1l3 1.4-.5 .8zM181.6 255.7l2.5 2.1-.7 .6zM230.2 241.8l.5 3.3h-1zM235.7 237.6h1l-.5 3.3zM513.1 259.3l.5 3.3h-1zM512.6 253.5h1l-.5 3.3zM61.4 257h1l-.5 3.3zM82.9 270.3l3.3-.5v1zM112.1 269.8l3.3 .5-3.3 .5zM144.2 260.3l.5 3.3h-1z"/>
<path d="M460.7 268.7l.5 3.3h-1zM67.9 299.2l.5 3.3h-1zM67.4 305.9h1l-.5 3.3zM174.7 309.5l3.3 .5-3.3 .5zM191 310l3.3-.5v1zM210.1 309.5l3.3 .5-3.3 .5zM233.8 310l3.3-.5v1zM348.1 309.5l3.3 .5-3.3 .5zM357.4 310l3.3-.5v1zM460.2 307.9h1l-.5 3.3zM155.5 316.7h1l-.5 3.3zM161.5 324.4h1l-.5 3.3z"/>
<path d="M162 332.7l.5 3.3h-1zM167.5 325.5h1l-.5 3.3zM168 331.6l.5 3.3h-1zM367.4 331.7l.5 3.3h-1zM366.9 325.4h1l-.5 3.3zM70 351l3.3-.5v1zM106.7 350.5l3.3 .5-3.3 .5zM156 340.4l.5 3.3h-1zM184.1 349.9l3.3 .5-3.3 .5zM187.6 350.4l3.3-.5v1zM187.7 355.9l3.3 .5-3.3 .5zM193 356.4l3.3-.5v1z"/>
<path d="M195.2 359.2l3.3 .5-3.3 .5zM208.4 359.7l3.4-.5v1zM346.1 361.9l3.3 .5-3.3 .5zM351.4 362.4l3.3-.5v1z"/>
</g>
<path d="M396.8 96.4l1 6.3h-2zM448.4 96.4l1 6.3h-2.1zM408.1 223.9l6.3 1-6.3 1zM408.1 260.1l6.3 1.1-6.3 1z" fill="#000" stroke="#000" stroke-width=".34"/>
<path d="M21.8 407.2h209.7v12.8h-209.7z" fill="#fff"/>
<text font-size="6.9" x="21.8" y="414.6">Producto SOLIDWORKS Educational. Solo para uso en la enseñanza.</text>
<text font-size="6.3" x="525.2" y="401.5">CA.02.03</text>
<g font-size="5.2">
<text x="33.1" y="9.6">12</text>
<text x="74" y="9.6">11</text>
<text x="124" y="9.6">10</text>
<text x="175.5" y="9.6">9</text>
<text x="225.5" y="9.6">8</text>
<text x="275.5" y="9.6">7</text>
<text x="325.5" y="9.6">6</text>
<text x="375.5" y="9.6">5</text>
<text x="425.5" y="9.6">4</text>
<text x="475.5" y="9.6">3</text>
<text x="525.5" y="9.6">2</text>
<text x="566.5" y="9.6">1</text>
<text x="15.7" y="37.1">H</text>
<text x="584.7" y="37.1">H</text>
<text x="15.2" y="87.1">G</text>
<text x="584.2" y="87.1">G</text>
<text x="16.2" y="137.1">F</text>
<text x="585.2" y="137.1">F</text>
<text x="16" y="187.1">E</text>
<text x="585.1" y="187.1">E</text>
<text x="15.5" y="237.1">D</text>
<text x="584.5" y="237.1">D</text>
<text x="15.3" y="287.1">C</text>
<text x="584.3" y="287.1">C</text>
<text x="16" y="337.1">B</text>
<text x="584.9" y="337.1">B</text>
<text x="15.5" y="387.1">A</text>
<text x="584.5" y="387.1">A</text>
<text x="33.1" y="414.6">12</text>
<text x="74" y="414.6">11</text>
<text x="124" y="414.6">10</text>
<text x="175.5" y="414.6">9</text>
<text x="225.5" y="414.6">8</text>
<text x="275.5" y="414.6">7</text>
<text x="325.5" y="414.6">6</text>
<text x="375.5" y="414.6">5</text>
<text x="425.5" y="414.6">4</text>
<text x="475.5" y="414.6">3</text>
<text x="525.5" y="414.6">2</text>
<text x="566.5" y="414.6">1</text>
</g>
<g font-size="4.6">
<text x="208.9" y="21.9">20,0</text>
<text x="211.5" y="27.9">3,7</text>
<text x="409.5" y="24.4">SECCIÓN H-H</text>
<text x="410.5" y="28.9">ESCALA 1 : 5</text>
<text x="523.8" y="28.9">1,0</text>
<text x="103.3" y="31.2">20,0</text>
<text x="215.6" y="33.9">3,5</text>
<text x="250.2" y="33.9">7,0</text>
<text x="103.3" y="37.2">12,7</text>
<text x="455.1" y="37.9">21,0</text>
<text x="27.9" y="47.6">M10,0x1,5</text>
<text x="104.5" y="43.2">3,7</text>
<text x="143.3" y="49.2">3,5</text>
<text x="442.3" y="54.8">I</text>
<text x="417.6" y="67.5">224,0</text>
<text x="486.5" y="72.5" transform="rotate(-90 486.5 72.5)">1,0</text>
<text x="496.6" y="77.6">DETALLE I</text>
<text x="260.6" y="78.5">6,0</text>
<text x="297.1" y="81.5" transform="rotate(-90 297.1 81.5)">2,6</text>
<text x="492.8" y="82.1">ESCALA 5 : 1</text>
<text x="91.8" y="86.5" transform="rotate(-90 91.8 86.5)">49,0</text>
<text x="97.8" y="86.5" transform="rotate(-90 97.8 86.5)">33,1</text>
<text x="176.8" y="86.5" transform="rotate(-90 176.8 86.5)">40,0</text>
<text x="251.9" y="88.2" transform="rotate(-90 251.9 88.2)">28,5</text>
<text x="267.3" y="92.5">Y</text>
<text x="208.4" y="98.8" transform="rotate(-90 208.4 98.8)">203,2</text>
<text x="214.4" y="98.8" transform="rotate(-90 214.4 98.8)">187,3</text>
<text x="259.3" y="98.3" transform="rotate(-90 259.3 98.3)">76,0</text>
<text x="298.6" y="102.8">R7,5</text>
<text x="392.4" y="107.1">H</text>
<text x="449.6" y="107.1">H</text>
<text x="457.1" y="102.1" transform="rotate(-90 457.1 102.1)">224,0</text>
<text x="161.4" y="112.6">2 ORIF M5,0x0,8</text>
<text x="125.1" y="118.2">8,0</text>
<text x="273.5" y="118.4">VISTA Y</text>
<text x="267.6" y="123">ESCALA 1 : 2</text>
<text x="123" y="130.2">15,0</text>
<text x="389.1" y="126.3" transform="rotate(-90 389.1 126.3)">1,0</text>
<text x="73.8" y="142.4">POLEA 2 IN</text>
<text x="253.8" y="143.7">M5,0X0,8</text>
<text x="256.1" y="138.2">2 ORIF</text>
<text x="397.2" y="141.7">SOPORTE MOTOR</text>
<text x="77.3" y="146.9">ESC. 1:1</text>
<text x="407.9" y="146.3">ESC. 1:5</text>
<text x="250.2" y="155.4">14,0</text>
<text x="42.7" y="167.5">R10,0</text>
<text x="221" y="168">POLEA 8 IN</text>
<text x="80.1" y="168.4">9,5</text>
<text x="224.5" y="172.5">ESC. 1:2</text>
<text x="84.8" y="174.5">1,0</text>
<text x="131.7" y="178.1">R22,5</text>
<text x="159.7" y="174.5">40,0</text>
<text x="200.8" y="174.4">7,0</text>
<text x="60.8" y="196.8" transform="rotate(-90 60.8 196.8)">20,0</text>
<text x="477.4" y="197.8">85,0</text>
<text x="477.4" y="203.8">60,0</text>
<text x="298.8" y="208">500,0</text>
<text x="477.4" y="209.8">10,0</text>
<text x="361.5" y="215.9">10,0</text>
<text x="445.2" y="219.8">R5,0</text>
<text x="485.1" y="219.8">8,0</text>
<text x="512" y="221.3" transform="rotate(-90 512 221.3)">10,0</text>
<text x="401.7" y="222.9">J</text>
<text x="60.8" y="234.3" transform="rotate(-90 60.8 234.3)">129,9</text>
<text x="143.1" y="257.3" transform="rotate(-90 143.1 257.3)">30,0</text>
<text x="200.8" y="260.7">8,1</text>
<text x="229" y="260.2" transform="rotate(-90 229 260.2)">114,0</text>
<text x="235" y="260.2" transform="rotate(-90 235 260.2)">105,0</text>
<text x="266.6" y="263.4">TUBO PVC 4 IN</text>
<text x="94.6" y="269.4">65,0</text>
<text x="200.8" y="267">14,1</text>
<text x="266.2" y="268">PARED GRUESA</text>
<text x="401.7" y="266.6">J</text>
<text x="130.5" y="273">8,0</text>
<text x="274.7" y="272.5">ESC. 1:5</text>
<text x="512" y="274.2" transform="rotate(-90 512 274.2)">5,0</text>
<text x="483.2" y="293.1">SECCIÓN J-J</text>
<text x="459.6" y="294.5" transform="rotate(-90 459.6 294.5)">85,0</text>
<text x="483.3" y="297.6">ESCALA 1 : 2</text>
<text x="180" y="309.1">65,0</text>
<text x="217.8" y="309.1">101,7</text>
<text x="365" y="309.1">30,0</text>
<text x="472.1" y="311.9">SOPORTE MOTOR</text>
<text x="482.8" y="316.4">ESC. 1:2</text>
<text x="137.1" y="319.7">K</text>
<text x="66.8" y="325.9" transform="rotate(-90 66.8 325.9)">20,0</text>
<text x="187.1" y="324.6">L</text>
<text x="154.9" y="333.4" transform="rotate(-90 154.9 333.4)">101,6</text>
<text x="85.5" y="350.1">40,0</text>
<text x="173.3" y="349.5">1,0</text>
<text x="366.2" y="348.4" transform="rotate(-90 366.2 348.4)">15,0</text>
<text x="160.9" y="354.8" transform="rotate(-90 160.9 354.8)">25,4</text>
<text x="166.8" y="354.8" transform="rotate(-90 166.8 354.8)">14,3</text>
<text x="173.3" y="355.5">10,0</text>
<text x="200.2" y="358.8">2,0</text>
<text x="359.1" y="361.4">10,0</text>
<text x="79.8" y="394.8">ESCALA 1 : 1</text>
<text x="83" y="390.3">DETALLE L</text>
<text x="192.8" y="399">DETALLE K</text>
<text x="190" y="403.5">ESCALA 5 : 1</text>
</g>
<text font-size="3.9" x="574.8" y="398.5">A2</text>
<g font-size="2.8">
<text x="525" y="383.8">SOPORTE DE MOTOR 1, 2 &amp; 3</text>
<text x="536.7" y="381">POLEA 6 IN</text>
<text x="538.4" y="378.2">POLEA 2</text>
<text x="525.9" y="389.5">TUBO PVC CONCENTRADO</text>
<text x="530.7" y="386.7">TSF CONCENTRADO</text>
</g>
<g font-size="2">
<text x="405.8" y="357.6">SI NO SE INDICA LO CONTRARIO:</text>
<text x="438.3" y="357.6">ACABADO:</text>
<text x="485.3" y="357.5">REBARBAR Y</text>
<text x="516.6" y="359">NO CAMBIE LA ESCALA</text>
<text x="557.3" y="359.2">REVISIÓN</text>
<text x="405.8" y="362.6">ACABADO SUPERFICIAL:</text>
<text x="405.8" y="360.1">LAS COTAS SE EXPRESAN EN MM</text>
<text x="405.8" y="365.1">TOLERANCIAS:</text>
<text x="485.3" y="360">ROMPER ARISTAS</text>
<text x="485.3" y="362.5">VIVAS</text>
<text x="407.4" y="370.1">ANGULAR:</text>
<text x="407.4" y="367.6">LINEAL:</text>
<text x="418.3" y="375">NOMBRE</text>
<text x="434" y="374.9">FIRMA</text>
<text x="451.2" y="374.9">FECHA</text>
<text x="503.8" y="374.9">TÍTULO:</text>
<text x="404.5" y="379.1">DIBUJ.</text>
<text x="404.7" y="383.4">VERIF.</text>
<text x="417.5" y="379.1">S MENA</text>
<text x="449.5" y="379">12/05/19</text>
<text x="404.4" y="387.4">APROB.</text>
<text x="404.5" y="391.8">FABR.</text>
<text x="459.6" y="395.5">MATERIAL:</text>
<text x="504" y="395.5">N.º DE DIBUJO</text>
<text x="404.6" y="396.2">CALID.</text>
<text x="459.6" y="408.6">PESO:</text>
<text x="504" y="408.6">ESCALA: INDICADO</text>
<text x="548.4" y="408.6">HOJA 13 DE 17</text>
</g>
</svg>
